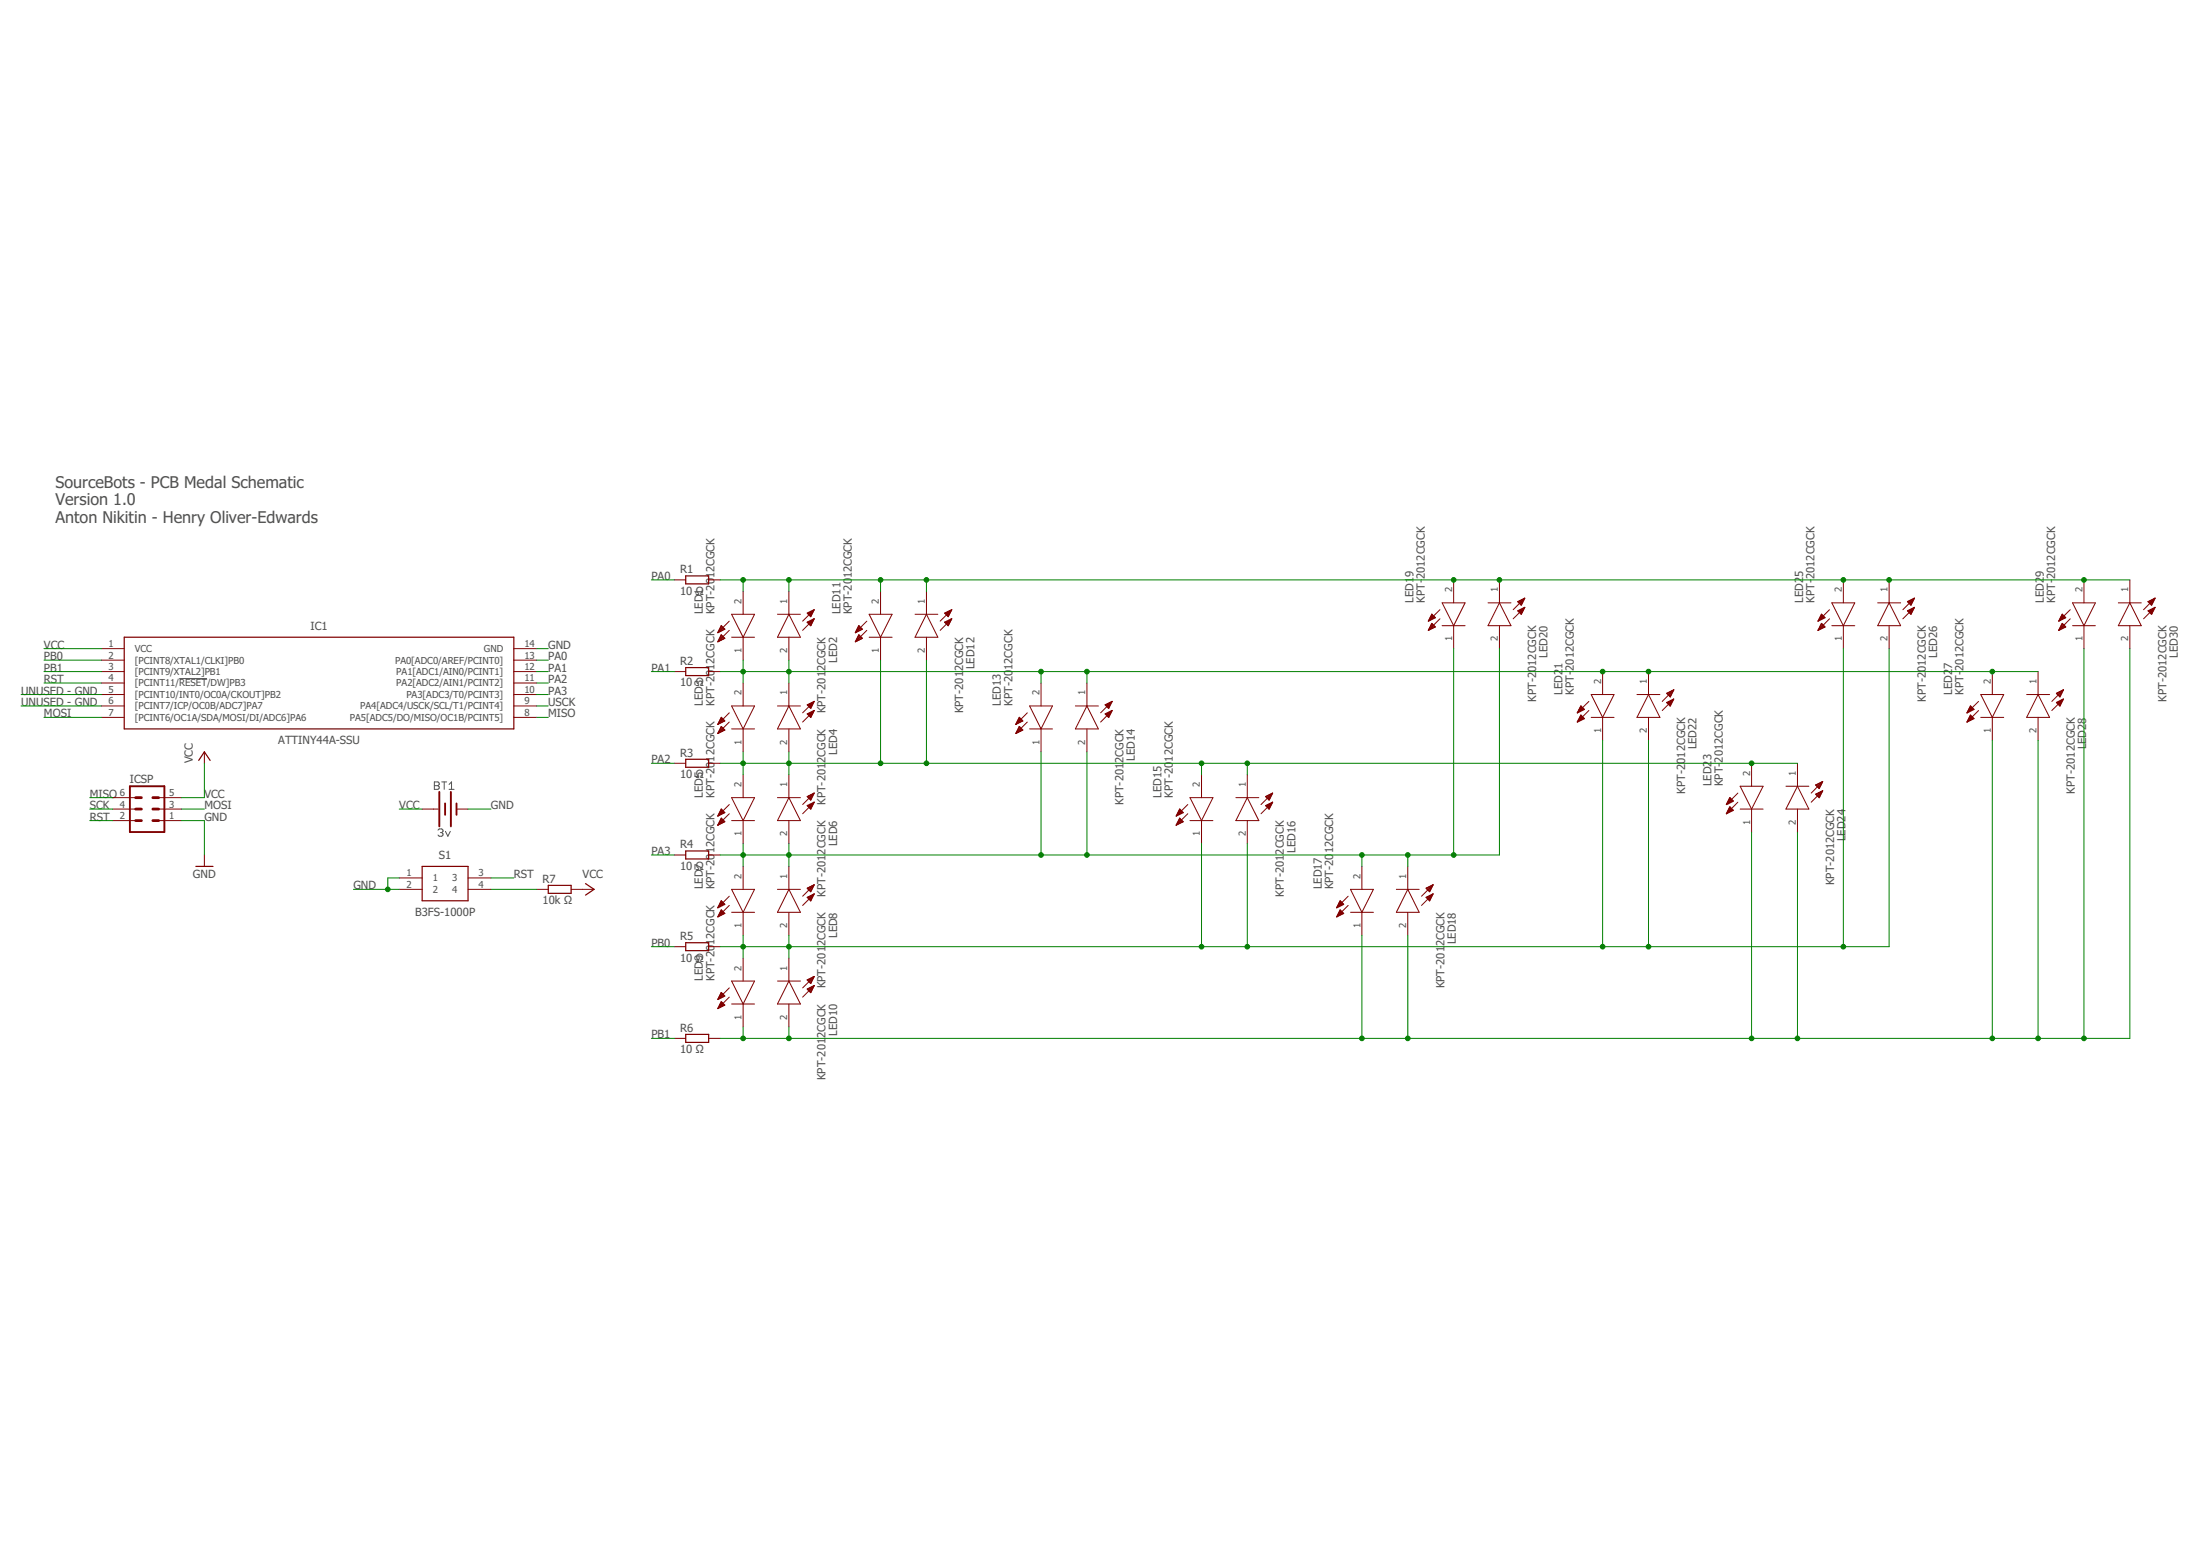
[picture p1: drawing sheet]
<svg xmlns="http://www.w3.org/2000/svg" width="420mm" height="297mm" viewBox="0 0 420 297" stroke-linecap="round" stroke-linejoin="round" font-family="sans-serif">
<path d="M34.2 129.5h5.3M83 149.3h.7l.2 .2v.3l-.2 .2 .2 .2v.3l-.2 .2h-.7zM83 150h.7M83.7 158.5l.2-.3h.5l.2 .3v.2l-.2 .2M84.1 158.9h.3M84.4 158.9l.2 .3v.2l-.2 .2h-.5l-.2-.2M84.4 149.3h.9M84.8 149.3v1.4M85.1 158.7l.4 .9 .5-.9M85.8 150.7h.9M85.8 149.8l.4-.5v1.4" fill="none" stroke="#505050" stroke-width=".19"/>
<g fill="none" stroke="#800000" stroke-width=".23">
<path d="M131 109.9h4.3v1.6h-4.3zM137.5 119.9h.7M137.6 119.7h.4M137.7 119.5h.2M137.8 119.4l.6 .7-1.3 .7zM154.2 117.1l1.3-.7-.7 1.3zM154.2 118.8l1.3-.7-.7 1.3zM154.2 118.8h1M154.2 117.1h.9M154.4 119h.7M154.4 116.9h.8M154.4 117.3h.6"/>
<path d="M154.5 119.2h.5M154.5 118.6h.7M154.6 117.5h.3M154.7 119.4h.2M154.8 116.7h.5M154.8 117.7h.1M154.9 118.4h.4M155.2 116.6h.2M155.3 118.2h.1M163.8 119.9h.7M163.9 119.7h.4M164 119.5h.1"/>
<path d="M164 119.4l.7 .7-1.3 .7zM180.4 117.1l1.4-.7-.7 1.3zM180.4 118.8l1.4-.7-.7 1.3zM180.4 118.8h1M180.5 117.1h.9M180.6 119h.7M180.7 116.9h.8M180.7 117.3h.6M180.8 119.2h.4M180.8 118.6h.7M180.9 117.5h.3M181 119.4h.1"/>
<path d="M181 116.7h.6M181.1 117.7h.1M181.2 118.4h.4M181.4 116.6h.3M181.5 118.2h.2M272.9 118.4h.2M273 118.2h.5M273 119.9h.6M273.1 118h.8M273.1 119.7h.9M273.2 117.9h.9M273.2 119.5h.8"/>
<path d="M273.2 117.7h.7M273.3 119.4h.5M273.3 117.5h.4M273.4 119.2h.2M273.4 117.3h.1M273.5 119l.6 .7-1.3 .6zM273.5 117.3l.6 .6-1.3 .7zM289.9 114.9l1.3-.7-.7 1.3zM289.9 114.9h1M289.9 116.6l1.3-.6-.7 1.3zM290 116.6h.9M290 116.7h.8"/>
<path d="M290.1 115.1h.7M290.2 116.9h.5M290.2 114.7h.7M290.3 115.3h.4M290.4 116.4h.6M290.4 117.1h.2M290.4 115.4h.2M290.6 114.5h.4M290.7 116.2h.4M291 114.3h.1M291.1 116h.1M347.3 118.4h.2"/>
<path d="M347.4 118.2h.5M347.4 119.9h.6M347.5 118h.8M347.5 119.7h.9M347.6 117.9h.9M347.6 119.5h.8M347.7 117.7h.6M347.7 119.4h.5M347.8 117.5h.3M347.8 119.2h.2M347.9 117.3h.1M347.9 119l.6 .7-1.3 .6z"/>
<path d="M347.9 117.3l.6 .6-1.3 .7zM364.3 114.9h1M364.3 114.9l1.3-.7-.6 1.3zM364.3 116.6l1.3-.6-.6 1.3zM364.4 116.6h.9M364.4 116.7h.8M364.5 115.1h.7M364.6 116.9h.5M364.6 114.7h.8M364.7 115.3h.4M364.8 116.4h.6M364.8 117.1h.2"/>
<path d="M364.9 115.4h.1M365 114.5h.5M365.1 116.2h.4M365.4 114.3h.1M365.5 116h.1M393.3 118.4h.2M393.4 118.2h.5M393.4 119.9h.6M393.4 118h.8M393.5 119.7h.9M393.5 117.9h.9M393.6 119.5h.8"/>
<path d="M393.6 117.7h.7M393.7 119.4h.5M393.7 117.5h.4M393.8 119.2h.2M393.8 117.3h.1M393.8 119l.7 .7-1.3 .6zM393.8 117.3l.7 .6-1.3 .7zM410.3 114.9l1.3-.7-.7 1.3zM410.3 116.6l1.3-.6-.7 1.3zM410.3 114.9h.9M410.4 116.6h.9M410.4 116.7h.8"/>
<path d="M410.5 115.1h.6M410.6 116.9h.5M410.6 114.7h.7M410.6 115.3h.4M410.7 116.4h.7M410.8 117.1h.2M410.8 115.4h.2M411 114.5h.4M411.1 116.2h.4M411.4 114.3h.1M411.5 116h.1M23.7 121.6h74.4v17.5h-74.4z"/>
<path d="M131 127.4h4.3v1.6h-4.3zM137.1 138.3h.1M137.1 120.7h.2M137.1 139.9h.2M137.2 122.4h.2M137.2 138.1h.3M137.2 139.7h.4M137.2 120.5h.5M137.3 122.2h.5M137.3 137.9h.6M137.3 120.3h.7M137.3 139.6h.7"/>
<path d="M137.4 122h.8M137.4 137.7h.9M137.4 139.4h1M137.4 120.1h1M137.5 121.8h.8M137.5 137.5h.8M137.5 139.2h.7M137.6 121.6h.6M137.6 137.3h.5M137.6 139h.4M137.6 121.4h.4M137.7 137.1h.2"/>
<path d="M137.7 138.8h.2M137.7 121.2h.1M137.8 121.2l.6 .7-1.3 .6zM137.8 138.7l.6 .7-1.3 .6zM137.8 136.9l.6 .7-1.3 .7zM154.2 134.6l1.3-.7-.7 1.3zM154.2 136.3l1.3-.7-.7 1.3zM154.2 134.5h1M154.3 136.4h.8M154.3 134.7h.8M154.4 136.2h.8M154.4 136.6h.6"/>
<path d="M154.5 134.9h.5M154.6 134.3h.7M154.6 136.8h.3M154.7 135.1h.2M154.7 136h.6M154.8 136.9h.1M155 134.1h.4M155.1 135.8h.3M155.4 133.9h.1M163.4 120.7h.2M163.4 122.4h.3M163.5 120.5h.4"/>
<path d="M163.5 122.2h.6M163.6 120.3h.7M163.6 122h.8M163.7 120.1h1M163.7 121.8h.9M163.8 121.6h.6M163.9 121.4h.3M164 121.2h.1M164 121.2l.7 .7-1.3 .6zM194 138.3h.1M194.1 139.9h.1M194.1 138.1h.3"/>
<path d="M194.1 139.7h.4M194.2 137.9h.6M194.2 139.6h.7M194.3 137.7h.9M194.3 139.4h1M194.4 137.5h.8M194.4 139.2h.7M194.5 137.3h.5M194.5 139h.5M194.6 137.1h.2M194.6 138.8h.2M194.7 138.7l.6 .7-1.3 .6z"/>
<path d="M194.7 136.9l.6 .7-1.3 .7zM211.1 134.6l1.3-.7-.7 1.3zM211.1 136.3l1.3-.7-.7 1.3zM211.2 134.5h.9M211.2 136.4h.8M211.2 134.7h.8M211.3 136.2h.8M211.3 136.6h.6M211.4 134.9h.5M211.5 134.3h.7M211.5 136.8h.3M211.6 135.1h.2"/>
<path d="M211.7 136h.5M211.7 136.9h.1M211.9 134.1h.4M212 135.8h.3M212.3 133.9h.1M272.8 120.3h.1M272.9 120.1h.3M301.3 136h.1M301.3 137.7h.2M301.4 135.8h.4M301.4 137.5h.5M301.5 135.6h.7"/>
<path d="M301.5 137.3h.8M301.6 135.4h.9M301.6 137.1h.9M301.7 135.3h.7M301.7 136.9h.6M301.8 135.1h.4M301.8 136.8h.4M301.9 134.9h.1M301.9 136.6h.1M301.9 136.5l.7 .7-1.4 .6zM301.9 134.8l.7 .6-1.4 .7zM318.3 134.1l1.3-.6-.6 1.3z"/>
<path d="M318.3 134.1h1M318.4 132.5h.9M318.5 132.3h.9M318.5 134.3h.7M318.6 132.7h.6M318.6 133.9h.8M318.7 134.5h.4M318.8 132.8h.3M318.9 132.1h.5M318.9 134.7h.1M319 133h.1M319 133.8h.5"/>
<path d="M319.3 131.9h.3M319.4 133.6h.2M319.6 131.7l-1.3 .7 .7 .6M319.6 131.7l-.6 1.3M319.6 131.7h.1M347.2 120.3h.1M347.3 120.1h.4M375.7 136h.1M375.8 137.7h.1M375.8 135.8h.4M375.8 137.5h.5M375.9 135.6h.7"/>
<path d="M375.9 137.3h.8M376 135.4h.9M376 137.1h.9M376.1 135.3h.7M376.1 136.9h.6M376.2 135.1h.4M376.2 136.8h.4M376.3 134.9h.1M376.3 136.6h.1M376.3 136.5l.7 .7-1.3 .6zM376.3 134.8l.7 .6-1.3 .7zM392.7 134.1l1.4-.6-.7 1.3z"/>
<path d="M392.8 134.1h.9M392.8 132.5h.9M392.9 132.3h.9M393 134.3h.6M393 132.7h.6M393.1 133.9h.7M393.1 134.5h.4M393.2 120.3h.1M393.2 132.8h.3M393.3 120.1h.3M393.3 132.1h.6M393.3 134.7h.1"/>
<path d="M393.4 133h.1M393.4 133.8h.5M393.7 131.9h.3M393.8 133.6h.2M394.1 131.7h.1M394.1 131.7l-1.4 .7 .7 .6M394.1 131.7l-.7 1.3M38 145.2l1-1.7 1.1 1.7M131 144.9h4.3v1.6h-4.3zM137.1 157.5h.1M137.2 155.7h.2M137.2 157.3h.3"/>
<path d="M137.2 155.5h.5M137.3 157.1h.6M137.4 155.3h.7M137.4 157h.8M137.4 155.1h1M137.5 156.8h.8M137.5 154.9h.7M137.6 156.6h.5M137.6 154.7h.4M137.7 156.4h.2M137.7 154.5h.1M137.8 156.2l.6 .7-1.3 .6"/>
<path d="M137.8 156.2l-.7 1.3M137.8 156.2h.1M137.8 154.5l.6 .6-1.3 .7zM154.2 152.1l1.3-.7-.7 1.3zM154.2 153.8l1.3-.7-.7 1.4zM154.2 152.1h.9M154.2 153.8h1M154.3 154h.8M154.4 152.3h.6M154.5 151.9h.7M154.5 154.2h.5M154.6 152.5h.3"/>
<path d="M154.6 153.6h.7M154.7 154.3h.2M154.8 152.7h.1M154.8 151.7h.5M155 153.4h.4M155.2 151.5h.2M155.3 153.2h.1M224.6 157.5h.1M224.7 155.7h.2M224.7 157.3h.3M224.8 155.5h.5M224.8 157.1h.6"/>
<path d="M224.9 155.3h.7M224.9 157h.9M225 155.1h.9M225 156.8h.9M225.1 154.9h.6M225.1 156.6h.6M225.2 154.7h.4M225.2 156.4h.3M225.3 154.5h.1M225.3 156.2h.1M225.3 156.2l.7 .7-1.4 .6M225.3 156.2l-.7 1.3"/>
<path d="M225.3 154.5l.7 .6-1.4 .7zM241.7 152.1l1.3-.7-.6 1.3zM241.7 153.8l1.3-.7-.6 1.4zM241.8 152.1h.9M241.8 153.8h.9M241.9 154h.7M242 152.3h.6M242 151.9h.8M242.1 154.2h.4M242.1 152.5h.4M242.1 153.6h.7M242.3 154.3h.1"/>
<path d="M242.3 152.7h.1M242.4 151.7h.5M242.5 153.4h.4M242.8 151.5h.2M242.9 153.2h.1M329.7 155.3h.1M329.8 153.4h.3M329.8 155.1h.4M329.9 153.2h.5M329.9 154.9h.7M330 153h.8M330 154.7h.9"/>
<path d="M330.1 152.8h.8M330.1 154.5h.8M330.2 152.7h.6M330.2 154.3h.5M330.3 152.5h.3M330.3 154.2h.2M330.4 152.3h.1M330.4 154l.6 .7-1.3 .6zM330.4 152.3l.6 .6-1.3 .7zM346.8 149.9l1.3-.7-.7 1.3zM346.8 151.6l1.3-.6-.7 1.3zM346.8 149.9h1"/>
<path d="M346.9 151.7h.8M346.9 151.5h.9M346.9 150.1h.8M347.1 151.9h.5M347.1 150.2h.5M347.2 149.7h.7M347.3 152.1h.2M347.3 150.4h.2M347.3 151.3h.6M347.6 149.5h.4M347.7 151.2h.3M347.9 149.3h.1"/>
<path d="M348.1 151h.1M37.4 165.4h3.3M80.6 165.4h8.8v6.6h-8.8zM104.7 169h4.4v1.5h-4.4zM111.8 168.7l1.7 1.1-1.7 1.1M131 162.5h4.3v1.5h-4.3zM131 180h4.3v1.5h-4.3zM137.1 173.2h.1M137.2 174.9h.1M137.2 173.1h.4M137.2 174.7h.5M137.3 172.9h.6"/>
<path d="M137.3 174.5h.8M137.4 172.7h.9M137.4 174.4h1M137.5 172.5h.8M137.5 174.2h.7M137.6 172.3h.5M137.6 174h.4M137.7 172.1h.2M137.7 173.8h.1M137.8 173.7l.6 .7-1.3 .6zM137.8 172l.6 .6-1.3 .7zM154.2 169.6l1.3-.7-.7 1.3z"/>
<path d="M154.2 171.3l1.3-.7-.7 1.4zM154.2 171.4h.9M154.3 169.7h.8M154.3 169.5h.9M154.4 171.6h.6M154.4 171.2h.8M154.5 169.9h.5M154.6 171.7h.3M154.7 170.1h.2M154.7 169.3h.6M154.8 171.9h.1M154.8 171h.5"/>
<path d="M155 169.1h.4M155.2 170.8h.2M155.4 168.9h.1M255.3 173.2h.1M255.4 174.9h.1M255.4 173.1h.4M255.4 174.7h.5M255.5 172.9h.6M255.5 174.5h.8M255.6 172.7h.9M255.6 174.4h1M255.7 172.5h.8"/>
<path d="M255.7 174.2h.7M255.8 172.3h.5M255.8 174h.4M255.9 172.1h.2M255.9 173.8h.1M255.9 173.7l.7 .7-1.3 .6zM255.9 172l.7 .6-1.3 .7zM272.4 169.6l1.3-.7-.7 1.3zM272.4 171.3l1.3-.7-.7 1.4zM272.4 171.4h.9M272.5 169.7h.8M272.5 169.5h.9"/>
<path d="M272.6 171.6h.6M272.6 171.2h.8M272.7 169.9h.5M272.8 171.7h.3M272.9 170.1h.2M272.9 169.3h.6M273 171.9h.1M273 171h.5M273.2 169.1h.4M273.4 170.8h.2M273.6 168.9h.1M131 197.5h4.3v1.5h-4.3z"/>
<path d="M137.1 192.5h.1M137.2 190.6h.2M137.2 192.3h.3M137.3 190.5h.5M137.3 192.1h.6M137.4 190.3h.8M137.4 191.9h.9M137.5 190.1h.8M137.5 191.7h.8M137.5 189.9h.7M137.6 191.6h.5M137.6 189.7h.4"/>
<path d="M137.7 191.4h.2M137.7 189.5h.1M137.8 191.2l.6 .7-1.3 .6zM137.8 189.5l.6 .6-1.3 .7zM154.2 187.1l1.3-.7-.7 1.3zM154.2 187.1h1M154.2 188.8l1.3-.6-.7 1.3zM154.3 188.8h.9M154.3 189h.8M154.4 187.3h.6M154.5 189.1h.5M154.5 186.9h.7"/>
<path d="M154.6 187.5h.4M154.6 188.6h.7M154.7 189.3h.2M154.7 187.6h.2M154.9 186.7h.4M155 188.4h.4M155.3 186.5h.1M155.4 188.2h.1"/>
</g>
<g fill="none" stroke="#800000" stroke-width=".19">
<path d="M128.8 110.7h2.2M135.3 110.7h2.2M139.3 118.6l-2.2 2.2M139.7 117.3h4.4l-2.2 4.3zM141.9 112.9v4.4M148.5 117.3h4.4M150.7 117.3l2.2 4.3h-4.4zM150.7 112.9v4.4M155.5 116.4l-2.2 2.2M155.5 118.1l-2.2 2.2M165.5 118.6l-2.1 2.2M166 117.3h4.4l-2.2 4.3z"/>
<path d="M168.2 112.9v4.4M174.8 117.3h4.3M176.9 117.3l2.2 4.3h-4.3zM176.9 112.9v4.4M181.8 116.4l-2.2 2.2M181.8 118.1l-2.2 2.2M275 118.1l-2.2 2.2M275 116.4l-2.2 2.2M275.4 115.1h4.4l-2.2 4.3zM275.4 119.4h4.4M277.6 110.7v4.4M277.6 119.4v4.4"/>
<path d="M284.2 115.1h4.4M286.4 115.1l2.2 4.3h-4.4zM286.4 110.7v4.4M286.4 119.4v4.4M291.2 114.2l-2.2 2.2M291.2 116l-2.2 2.1M349.4 118.1l-2.2 2.2M349.4 116.4l-2.2 2.2M349.8 115.1h4.4l-2.2 4.3zM349.8 119.4h4.4M352 110.7v4.4M352 119.4v4.4"/>
<path d="M358.6 115.1h4.4M360.8 115.1l2.2 4.3h-4.4zM360.8 110.7v4.4M360.8 119.4v4.4M365.6 114.2l-2.2 2.2M365.6 116l-2.2 2.1M395.4 118.1l-2.2 2.2M395.4 116.4l-2.2 2.2M395.8 115.1h4.4l-2.2 4.3zM395.8 119.4h4.4M398 110.7v4.4M398 119.4v4.4"/>
<path d="M404.6 115.1h4.3M406.8 115.1l2.1 4.3h-4.3zM406.8 110.7v4.4M406.8 119.4v4.4M411.6 114.2l-2.2 2.2M411.6 116l-2.2 2.1M19.3 123.8h4.4M19.3 126h4.4M19.3 128.2h4.4M19.3 130.4h4.4M19.3 132.6h4.4M19.3 134.8h4.4"/>
<path d="M19.3 136.9h4.4M98.1 123.8h4.4M98.1 126h4.4M98.1 128.2h4.4M98.1 130.4h4.4M98.1 132.6h4.4M98.1 134.8h4.4M98.1 136.9h4.4M128.8 128.2h2.2M135.3 128.2h2.2M139.3 120.3l-2.2 2.2M139.3 137.8l-2.2 2.2"/>
<path d="M139.3 136.1l-2.2 2.2M139.7 134.8h4.4l-2.2 4.3zM139.7 121.6h4.4M139.7 139.1h4.4M141.9 121.6v4.4M141.9 130.4v4.4M141.9 139.1v4.4M148.5 134.8h4.4M150.7 121.6v4.4M150.7 130.4v4.4M150.7 139.1v4.4M150.7 134.8l2.2 4.3h-4.4z"/>
<path d="M155.5 133.9l-2.2 2.2M155.5 135.6l-2.2 2.2M165.5 120.3l-2.1 2.2M166 121.6h4.4M168.2 121.6v4.4M176.9 121.6v4.4M196.2 137.8l-2.2 2.2M196.2 136.1l-2.2 2.2M196.6 134.8h4.4l-2.2 4.3zM196.6 139.1h4.4M198.8 130.4v4.4M198.8 139.1v4.4"/>
<path d="M205.4 134.8h4.4M207.6 134.8l2.2 4.3h-4.4zM207.6 130.4v4.4M207.6 139.1v4.4M212.4 133.9l-2.2 2.2M212.4 135.6l-2.2 2.2M303.4 135.6l-2.2 2.2M303.4 133.9l-2.2 2.2M303.9 132.6h4.4l-2.2 4.3zM303.9 136.9h4.4M306.1 128.2v4.4M306.1 136.9v4.4"/>
<path d="M312.6 132.6h4.4M314.8 132.6l2.2 4.3h-4.4zM314.8 128.2v4.4M314.8 136.9v4.4M319.6 131.7l-2.1 2.2M319.6 133.5l-2.1 2.1M377.9 135.6l-2.2 2.2M377.9 133.9l-2.2 2.2M378.3 132.6h4.4l-2.2 4.3zM378.3 136.9h4.4M380.5 128.2v4.4M380.5 136.9v4.4"/>
<path d="M387.1 132.6h4.3M389.2 132.6l2.2 4.3h-4.3zM389.2 128.2v4.4M389.2 136.9v4.4M394.1 131.7l-2.2 2.2M394.1 133.5l-2.2 2.1M21.5 156.7h4.4M21.5 154.5h4.4M21.5 152.3h4.4M30.3 156.7h4.4M30.3 154.5h4.4M30.3 152.3h4.4"/>
<path d="M39 143.5v2.2M80.6 154.5h3.1M87.2 154.5h2.2M128.8 145.7h2.2M135.3 145.7h2.2M139.3 155.3l-2.2 2.2M139.3 153.6l-2.2 2.2M139.7 156.7h4.4M139.7 152.3h4.4l-2.2 4.4zM141.9 147.9v4.4M141.9 156.7v4.3M148.5 152.3h4.4"/>
<path d="M150.7 152.3l2.2 4.4h-4.4zM150.7 147.9v4.4M150.7 156.7v4.3M155.5 151.4l-2.2 2.2M155.5 153.1l-2.2 2.2M226.8 155.3l-2.2 2.2M226.8 153.6l-2.2 2.2M227.3 156.7h4.3M227.3 152.3h4.3l-2.1 4.4zM229.5 147.9v4.4M229.5 156.7v4.3M236 152.3h4.4"/>
<path d="M238.2 152.3l2.2 4.4h-4.4zM238.2 147.9v4.4M238.2 156.7v4.3M243 151.4l-2.2 2.2M243 153.1l-2.2 2.2M331.9 153.1l-2.2 2.2M331.9 151.4l-2.2 2.2M332.3 154.5h4.4M332.3 150.1h4.4l-2.2 4.4zM334.5 145.7v4.4M334.5 154.5v4.3M341.1 150.1h4.4"/>
<path d="M343.3 150.1l2.2 4.4h-4.4zM343.3 145.7v4.4M343.3 154.5v4.3M348.1 149.2l-2.2 2.2M348.1 151l-2.2 2.1M39 163.2v2.2M76.2 169.8h4.4M76.2 167.6h4.4M89.4 169.8h4.4M89.4 167.6h4.4M102.5 169.8h2.2M109.1 169.8h4.4"/>
<path d="M128.8 163.2h2.2M135.3 163.2h2.2M139.3 172.8l-2.2 2.2M139.3 171.1l-2.2 2.2M139.7 169.8h4.4l-2.2 4.4zM139.7 174.2h4.4M141.9 165.4v4.4M141.9 174.2v4.3M148.5 169.8h4.4M150.7 165.4v4.4M150.7 174.2v4.3M150.7 169.8l2.2 4.4h-4.4z"/>
<path d="M155.5 168.9l-2.2 2.2M155.5 170.6l-2.2 2.2M257.5 172.8l-2.2 2.2M257.5 171.1l-2.2 2.2M257.9 169.8h4.4l-2.2 4.4zM257.9 174.2h4.4M260.1 165.4v4.4M260.1 174.2v4.3M266.7 169.8h4.3M268.9 169.8l2.1 4.4h-4.3zM268.9 165.4v4.4M268.9 174.2v4.3"/>
<path d="M273.7 168.9l-2.2 2.2M273.7 170.6l-2.2 2.2M128.8 180.7h2.2M128.8 198.2h2.2M135.3 180.7h2.2M135.3 198.2h2.2M139.3 190.4l-2.2 2.1M139.3 188.6l-2.2 2.2M139.7 187.3h4.4l-2.2 4.4zM139.7 191.7h4.4M141.9 182.9v4.4M141.9 191.7v4.3"/>
<path d="M148.5 187.3h4.4M150.7 182.9v4.4M150.7 191.7v4.3M150.7 187.3l2.2 4.4h-4.4zM155.5 186.4l-2.2 2.2M155.5 188.2l-2.2 2.2"/>
</g>
<path d="M24.8 150.1h6.6v8.7h-6.6zM83.9 151.2v6.6M85 153.4v2.2M86.1 151.2v6.6M87.2 153.4v2.2" fill="none" stroke="#800000" stroke-width=".36"/>
<path d="M25.9 152.3h1.1M25.9 154.5h1.1M25.9 156.7h1.1M29.2 152.3h1.1M29.2 154.5h1.1M29.2 156.7h1.1" fill="none" stroke="#800000" stroke-width=".53"/>
<g fill="none" stroke="#008000" stroke-width=".19">
<path d="M124.4 110.7h4.4M137.5 110.7h269.3M141.9 110.7v2.2M150.7 110.7v2.2M168.2 110.7v2.2M176.9 110.7v2.2M4 134.8h15.3M4 132.6h15.3M8.4 136.9h10.9M8.4 130.4h10.9M8.4 123.8h10.9M8.4 128.2h10.9"/>
<path d="M8.4 126h10.9M102.5 136.9h2.2M102.5 130.4h2.2M102.5 134.8h2.2M102.5 123.8h2.2M102.5 132.6h2.2M102.5 128.2h2.2M102.5 126h2.2M124.4 128.2h4.4M137.5 128.2h251.7M141.9 126v4.4M150.7 126v4.4"/>
<path d="M168.2 126v19.7M176.9 126v19.7M198.8 128.2v2.2M207.6 128.2v2.2M277.6 123.8v39.4M286.4 123.8v39.4h-148.9M352 123.8v56.9M360.8 123.8v56.9h-223.3M398 123.8v74.4M406.8 123.8v74.4h-269.3M17.1 152.3h4.4M17.1 154.5h4.4"/>
<path d="M17.1 156.7h4.4M34.7 154.5h4.3M34.7 156.7h4.3v6.5M39 145.7v6.6h-4.3M76.2 154.5h4.4M89.4 154.5h4.4M124.4 145.7h4.4M137.5 145.7h205.8M141.9 143.5v4.4M150.7 143.5v4.4M198.8 143.5v19.7M207.6 143.5v19.7"/>
<path d="M229.5 145.7v2.2M238.2 145.7v2.2M306.1 141.3v39.4M314.8 141.3v39.4M334.5 158.8v39.4M343.3 158.8v39.4M380.5 141.3v56.9M389.2 141.3v56.9M67.5 169.8h8.7M76.2 167.6h-2.1v2.2M93.8 169.8h8.7M93.8 167.6h4.3"/>
<path d="M124.4 163.2h4.4M141.9 161v4.4M141.9 178.5v4.4M150.7 161v4.4M150.7 178.5v4.4M229.5 161v19.7M238.2 161v19.7M260.1 163.2v2.2M260.1 178.5v19.7M268.9 163.2v2.2M268.9 178.5v19.7M124.4 180.7h4.4"/>
<path d="M124.4 198.2h4.4M141.9 196v2.2M150.7 196v2.2"/>
</g>
<g fill="#008000" stroke="#008000" stroke-width=".19">
<circle cx="74.1" cy="169.8" r=".44"/>
<circle cx="141.9" cy="110.7" r=".44"/>
<circle cx="150.7" cy="110.7" r=".44"/>
<circle cx="168.2" cy="110.7" r=".44"/>
<circle cx="176.9" cy="110.7" r=".44"/>
<circle cx="277.6" cy="110.7" r=".44"/>
<circle cx="286.4" cy="110.7" r=".44"/>
<circle cx="352" cy="110.7" r=".44"/>
<circle cx="360.8" cy="110.7" r=".44"/>
<circle cx="398" cy="110.7" r=".44"/>
<circle cx="141.9" cy="128.2" r=".44"/>
<circle cx="150.7" cy="128.2" r=".44"/>
<circle cx="198.8" cy="128.2" r=".44"/>
<circle cx="207.6" cy="128.2" r=".44"/>
<circle cx="306.1" cy="128.2" r=".44"/>
<circle cx="314.8" cy="128.2" r=".44"/>
<circle cx="380.5" cy="128.2" r=".44"/>
<circle cx="141.9" cy="145.7" r=".44"/>
<circle cx="150.7" cy="145.7" r=".44"/>
<circle cx="168.2" cy="145.7" r=".44"/>
<circle cx="176.9" cy="145.7" r=".44"/>
<circle cx="229.5" cy="145.7" r=".44"/>
<circle cx="238.2" cy="145.7" r=".44"/>
<circle cx="334.5" cy="145.7" r=".44"/>
<circle cx="141.9" cy="163.2" r=".44"/>
<circle cx="150.7" cy="163.2" r=".44"/>
<circle cx="198.8" cy="163.2" r=".44"/>
<circle cx="207.6" cy="163.2" r=".44"/>
<circle cx="260.1" cy="163.2" r=".44"/>
<circle cx="268.9" cy="163.2" r=".44"/>
<circle cx="277.6" cy="163.2" r=".44"/>
<circle cx="141.9" cy="180.7" r=".44"/>
<circle cx="150.7" cy="180.7" r=".44"/>
<circle cx="229.5" cy="180.7" r=".44"/>
<circle cx="238.2" cy="180.7" r=".44"/>
<circle cx="306.1" cy="180.7" r=".44"/>
<circle cx="314.8" cy="180.7" r=".44"/>
<circle cx="352" cy="180.7" r=".44"/>
<circle cx="141.9" cy="198.2" r=".44"/>
<circle cx="150.7" cy="198.2" r=".44"/>
<circle cx="260.1" cy="198.2" r=".44"/>
<circle cx="268.9" cy="198.2" r=".44"/>
<circle cx="334.5" cy="198.2" r=".44"/>
<circle cx="343.3" cy="198.2" r=".44"/>
<circle cx="380.5" cy="198.2" r=".44"/>
<circle cx="389.2" cy="198.2" r=".44"/>
<circle cx="398" cy="198.2" r=".44"/>
</g>
<g font-size="3.1" fill="#505050">
<text x="10.6" y="93.2">SourceBots - PCB Medal Schematic</text>
<text x="10.6" y="96.5">Version 1.0</text>
<text x="10.6" y="99.8">Anton Nikitin - Henry Oliver-Edwards</text>
</g>
<g font-size="2.2" fill="#505050">
<text x="124.4" y="110.7">PA0</text>
<text x="129.9" y="113.5">10 Ω</text>
<text x="129.9" y="109.4">R1</text>
<text x="136.4" y="110.4" transform="rotate(-90 136.4 110.4)">12CGCK</text>
<text x="162.7" y="110.4" transform="rotate(-90 162.7 110.4)">12CGCK</text>
<text x="270" y="110.1" transform="rotate(-90 270 110.1)">9</text>
<text x="272.1" y="110.6" transform="rotate(-90 272.1 110.6)">2012CGCK</text>
<text x="344.4" y="110.1" transform="rotate(-90 344.4 110.1)">5</text>
<text x="346.6" y="110.6" transform="rotate(-90 346.6 110.6)">2012CGCK</text>
<text x="390.3" y="110.1" transform="rotate(-90 390.3 110.1)">9</text>
<text x="392.5" y="110.6" transform="rotate(-90 392.5 110.6)">2012CGCK</text>
<text x="134.3" y="117.3" transform="rotate(-90 134.3 117.3)">LED1</text>
<text x="136.4" y="117.3" transform="rotate(-90 136.4 117.3)">KPT-20</text>
<text x="160.5" y="117.3" transform="rotate(-90 160.5 117.3)">LED11</text>
<text x="162.7" y="117.3" transform="rotate(-90 162.7 117.3)">KPT-20</text>
<text x="270" y="115.1" transform="rotate(-90 270 115.1)">LED1</text>
<text x="272.1" y="115.1" transform="rotate(-90 272.1 115.1)">KPT-</text>
<text x="344.4" y="115.1" transform="rotate(-90 344.4 115.1)">LED2</text>
<text x="346.6" y="115.1" transform="rotate(-90 346.6 115.1)">KPT-</text>
<text x="390.3" y="115.1" transform="rotate(-90 390.3 115.1)">LED2</text>
<text x="392.5" y="115.1" transform="rotate(-90 392.5 115.1)">KPT-</text>
<text x="8.4" y="123.8">VCC</text>
<text x="59.3" y="120.2">IC1</text>
<text x="104.7" y="123.8">GND</text>
<text x="295.6" y="125.6" transform="rotate(-90 295.6 125.6)">LED20</text>
<text x="370" y="125.6" transform="rotate(-90 370 125.6)">LED26</text>
<text x="415.9" y="125.6" transform="rotate(-90 415.9 125.6)">LED30</text>
<text x="8.4" y="130.4">RST</text>
<text x="8.4" y="126">PB0</text>
<text x="8.4" y="128.2">PB1</text>
<text x="104.7" y="126">PA0</text>
<text x="104.7" y="128.2">PA1</text>
<text x="104.7" y="130.4">PA2</text>
<text x="124.4" y="128.2">PA1</text>
<text x="129.9" y="131.1">10 Ω</text>
<text x="129.9" y="126.9">R2</text>
<text x="136.4" y="127.9" transform="rotate(-90 136.4 127.9)">12CGCK</text>
<text x="157.7" y="128.1" transform="rotate(-90 157.7 128.1)">2CGCK</text>
<text x="159.9" y="126.6" transform="rotate(-90 159.9 126.6)">LED2</text>
<text x="183.9" y="128.1" transform="rotate(-90 183.9 128.1)">2CGCK</text>
<text x="186.1" y="127.8" transform="rotate(-90 186.1 127.8)">LED12</text>
<text x="193.3" y="127.9" transform="rotate(-90 193.3 127.9)">12CGCK</text>
<text x="298.4" y="127.7" transform="rotate(-90 298.4 127.7)">1</text>
<text x="300.6" y="128.1" transform="rotate(-90 300.6 128.1)">2012CGCK</text>
<text x="372.8" y="127.7" transform="rotate(-90 372.8 127.7)">7</text>
<text x="375" y="128.1" transform="rotate(-90 375 128.1)">2012CGCK</text>
<text x="4" y="132.6">UNUSED - GND</text>
<text x="4" y="134.8">UNUSED - GND</text>
<text x="8.4" y="137">MOSI</text>
<text x="104.7" y="137">MISO</text>
<text x="104.7" y="134.8">USCK</text>
<text x="104.7" y="132.6">PA3</text>
<text x="134.3" y="134.8" transform="rotate(-90 134.3 134.8)">LED3</text>
<text x="136.4" y="134.8" transform="rotate(-90 136.4 134.8)">KPT-20</text>
<text x="157.7" y="136.2" transform="rotate(-90 157.7 136.2)">KPT-201</text>
<text x="183.9" y="136.2" transform="rotate(-90 183.9 136.2)">KPT-201</text>
<text x="191.2" y="134.8" transform="rotate(-90 191.2 134.8)">LED13</text>
<text x="193.3" y="134.8" transform="rotate(-90 193.3 134.8)">KPT-20</text>
<text x="293.4" y="134" transform="rotate(-90 293.4 134)">KPT-2012CGCK</text>
<text x="298.4" y="132.6" transform="rotate(-90 298.4 132.6)">LED2</text>
<text x="300.6" y="132.6" transform="rotate(-90 300.6 132.6)">KPT-</text>
<text x="367.8" y="134" transform="rotate(-90 367.8 134)">KPT-2012CGCK</text>
<text x="372.8" y="132.6" transform="rotate(-90 372.8 132.6)">LED2</text>
<text x="375" y="132.6" transform="rotate(-90 375 132.6)">KPT-</text>
<text x="413.7" y="134" transform="rotate(-90 413.7 134)">KPT-2012CGCK</text>
<text x="53.1" y="142.1">ATTINY44A-SSU</text>
<text x="324" y="143.1" transform="rotate(-90 324 143.1)">LED22</text>
<text x="398.4" y="143.1" transform="rotate(-90 398.4 143.1)">LED28</text>
<text x="24.8" y="149.4">ICSP</text>
<text x="36.9" y="145.7" transform="rotate(-90 36.9 145.7)">VCC</text>
<text x="124.4" y="145.7">PA2</text>
<text x="129.9" y="148.6">10 Ω</text>
<text x="129.9" y="144.4">R3</text>
<text x="136.4" y="145.4" transform="rotate(-90 136.4 145.4)">12CGCK</text>
<text x="157.7" y="145.6" transform="rotate(-90 157.7 145.6)">2CGCK</text>
<text x="159.9" y="144.1" transform="rotate(-90 159.9 144.1)">LED4</text>
<text x="214.6" y="145.6" transform="rotate(-90 214.6 145.6)">2CGCK</text>
<text x="216.8" y="145.3" transform="rotate(-90 216.8 145.3)">LED14</text>
<text x="224" y="145.4" transform="rotate(-90 224 145.4)">12CGCK</text>
<text x="326.9" y="145.2" transform="rotate(-90 326.9 145.2)">3</text>
<text x="329.1" y="145.6" transform="rotate(-90 329.1 145.6)">2012CGCK</text>
<text x="17.2" y="152.3">MISO</text>
<text x="17.2" y="154.5">SCK</text>
<text x="39" y="152.3">VCC</text>
<text x="39" y="154.5">MOSI</text>
<text x="76.2" y="154.5">VCC</text>
<text x="93.8" y="154.5">GND</text>
<text x="134.3" y="152.3" transform="rotate(-90 134.3 152.3)">LED5</text>
<text x="136.4" y="152.3" transform="rotate(-90 136.4 152.3)">KPT-20</text>
<text x="157.7" y="153.7" transform="rotate(-90 157.7 153.7)">KPT-201</text>
<text x="214.6" y="153.7" transform="rotate(-90 214.6 153.7)">KPT-201</text>
<text x="221.8" y="152.3" transform="rotate(-90 221.8 152.3)">LED15</text>
<text x="224" y="152.3" transform="rotate(-90 224 152.3)">KPT-20</text>
<text x="321.8" y="151.5" transform="rotate(-90 321.8 151.5)">KPT-2012CGCK</text>
<text x="326.9" y="150.1" transform="rotate(-90 326.9 150.1)">LED2</text>
<text x="329.1" y="150.1" transform="rotate(-90 329.1 150.1)">KPT-</text>
<text x="396.2" y="151.5" transform="rotate(-90 396.2 151.5)">KPT-2012CGCK</text>
<text x="17.2" y="156.7">RST</text>
<text x="39" y="156.7">GND</text>
<text x="129.9" y="161.9">R4</text>
<text x="159.9" y="161.6" transform="rotate(-90 159.9 161.6)">LED6</text>
<text x="352.5" y="160.6" transform="rotate(-90 352.5 160.6)">LED24</text>
<text x="36.9" y="167.6">GND</text>
<text x="83.8" y="164">S1</text>
<text x="98.1" y="167.6">RST</text>
<text x="111.3" y="167.6">VCC</text>
<text x="124.4" y="163.2">PA3</text>
<text x="129.9" y="166.1">10 Ω</text>
<text x="136.4" y="162.9" transform="rotate(-90 136.4 162.9)">12CGCK</text>
<text x="157.7" y="163.1" transform="rotate(-90 157.7 163.1)">2CGCK</text>
<text x="245.2" y="163.1" transform="rotate(-90 245.2 163.1)">2CGCK</text>
<text x="247.4" y="162.8" transform="rotate(-90 247.4 162.8)">LED16</text>
<text x="254.6" y="162.9" transform="rotate(-90 254.6 162.9)">12CGCK</text>
<text x="67.5" y="169.8">GND</text>
<text x="103.6" y="172.6">10k Ω</text>
<text x="103.6" y="168.5">R7</text>
<text x="134.3" y="169.8" transform="rotate(-90 134.3 169.8)">LED7</text>
<text x="136.4" y="169.8" transform="rotate(-90 136.4 169.8)">KPT-20</text>
<text x="157.7" y="171.2" transform="rotate(-90 157.7 171.2)">KPT-201</text>
<text x="245.2" y="171.2" transform="rotate(-90 245.2 171.2)">KPT-201</text>
<text x="252.4" y="169.8" transform="rotate(-90 252.4 169.8)">LED17</text>
<text x="254.6" y="169.8" transform="rotate(-90 254.6 169.8)">KPT-20</text>
<text x="350.3" y="169" transform="rotate(-90 350.3 169)">KPT-2012CGCK</text>
<text x="79.3" y="174.9">B3FS-1000P</text>
<text x="129.9" y="179.4">R5</text>
<text x="159.9" y="179.1" transform="rotate(-90 159.9 179.1)">LED8</text>
<text x="124.4" y="180.7">PB0</text>
<text x="129.9" y="183.6">10 Ω</text>
<text x="136.4" y="180.4" transform="rotate(-90 136.4 180.4)">12CGCK</text>
<text x="157.7" y="180.6" transform="rotate(-90 157.7 180.6)">2CGCK</text>
<text x="275.9" y="180.6" transform="rotate(-90 275.9 180.6)">2CGCK</text>
<text x="278" y="180.3" transform="rotate(-90 278 180.3)">LED18</text>
<text x="134.3" y="187.3" transform="rotate(-90 134.3 187.3)">LED9</text>
<text x="136.4" y="187.3" transform="rotate(-90 136.4 187.3)">KPT-20</text>
<text x="157.7" y="188.7" transform="rotate(-90 157.7 188.7)">KPT-201</text>
<text x="275.9" y="188.7" transform="rotate(-90 275.9 188.7)">KPT-201</text>
<text x="129.9" y="196.9">R6</text>
<text x="159.9" y="197.8" transform="rotate(-90 159.9 197.8)">LED10</text>
<text x="124.4" y="198.2">PB1</text>
<text x="129.9" y="201.1">10 Ω</text>
<text x="157.7" y="198.1" transform="rotate(-90 157.7 198.1)">2CGCK</text>
<text x="157.7" y="206.2" transform="rotate(-90 157.7 206.2)">KPT-201</text>
</g>
<g font-size="1.8" fill="#505050">
<text x="277.3" y="113.1" transform="rotate(-90 277.3 113.1)">2</text>
<text x="286.1" y="113.1" transform="rotate(-90 286.1 113.1)">1</text>
<text x="351.7" y="113.1" transform="rotate(-90 351.7 113.1)">2</text>
<text x="360.5" y="113.1" transform="rotate(-90 360.5 113.1)">1</text>
<text x="397.7" y="113.1" transform="rotate(-90 397.7 113.1)">2</text>
<text x="406.4" y="113.1" transform="rotate(-90 406.4 113.1)">1</text>
<text x="141.6" y="115.3" transform="rotate(-90 141.6 115.3)">2</text>
<text x="150.4" y="115.3" transform="rotate(-90 150.4 115.3)">1</text>
<text x="167.9" y="115.3" transform="rotate(-90 167.9 115.3)">2</text>
<text x="176.6" y="115.3" transform="rotate(-90 176.6 115.3)">1</text>
<text x="20.7" y="123.5">1</text>
<text x="20.7" y="125.7">2</text>
<text x="25.7" y="124.5">VCC</text>
<text x="92.4" y="124.5">GND</text>
<text x="100.2" y="123.5">14</text>
<text x="100.2" y="125.7">13</text>
<text x="141.6" y="124.6" transform="rotate(-90 141.6 124.6)">1</text>
<text x="150.4" y="124.6" transform="rotate(-90 150.4 124.6)">2</text>
<text x="167.9" y="124.6" transform="rotate(-90 167.9 124.6)">1</text>
<text x="176.6" y="124.6" transform="rotate(-90 176.6 124.6)">2</text>
<text x="277.3" y="122.5" transform="rotate(-90 277.3 122.5)">1</text>
<text x="286.1" y="122.5" transform="rotate(-90 286.1 122.5)">2</text>
<text x="351.7" y="122.5" transform="rotate(-90 351.7 122.5)">1</text>
<text x="360.5" y="122.5" transform="rotate(-90 360.5 122.5)">2</text>
<text x="397.7" y="122.5" transform="rotate(-90 397.7 122.5)">1</text>
<text x="406.4" y="122.5" transform="rotate(-90 406.4 122.5)">2</text>
<text x="20.7" y="127.9">3</text>
<text x="20.7" y="130.1">4</text>
<text x="25.7" y="126.7">[PCINT8/XTAL1/CLKI]PB0</text>
<text x="25.7" y="128.9">[PCINT9/XTAL2]PB1</text>
<text x="25.7" y="131.1">[PCINT11/RESET/DW]PB3</text>
<text x="75.4" y="126.7">PA0[ADC0/AREF/PCINT0]</text>
<text x="75.7" y="128.9">PA1[ADC1/AIN0/PCINT1]</text>
<text x="75.7" y="131.1">PA2[ADC2/AIN1/PCINT2]</text>
<text x="100.2" y="127.9">12</text>
<text x="100.2" y="130.1">11</text>
<text x="305.8" y="130.6" transform="rotate(-90 305.8 130.6)">2</text>
<text x="314.5" y="130.6" transform="rotate(-90 314.5 130.6)">1</text>
<text x="380.2" y="130.6" transform="rotate(-90 380.2 130.6)">2</text>
<text x="388.9" y="130.6" transform="rotate(-90 388.9 130.6)">1</text>
<text x="20.7" y="132.3">5</text>
<text x="20.7" y="134.5">6</text>
<text x="20.7" y="136.7">7</text>
<text x="25.7" y="133.2">[PCINT10/INT0/OC0A/CKOUT]PB2</text>
<text x="25.7" y="135.4">[PCINT7/ICP/OC0B/ADC7]PA7</text>
<text x="25.7" y="137.6">[PCINT6/OC1A/SDA/MOSI/DI/ADC6]PA6</text>
<text x="66.8" y="137.6">PA5[ADC5/DO/MISO/OC1B/PCINT5]</text>
<text x="68.8" y="135.4">PA4[ADC4/USCK/SCL/T1/PCINT4]</text>
<text x="77.6" y="133.2">PA3[ADC3/T0/PCINT3]</text>
<text x="100.2" y="132.3">10</text>
<text x="100.2" y="134.5">9</text>
<text x="100.2" y="136.7">8</text>
<text x="141.6" y="132.8" transform="rotate(-90 141.6 132.8)">2</text>
<text x="150.4" y="132.8" transform="rotate(-90 150.4 132.8)">1</text>
<text x="198.5" y="132.8" transform="rotate(-90 198.5 132.8)">2</text>
<text x="207.3" y="132.8" transform="rotate(-90 207.3 132.8)">1</text>
<text x="141.6" y="142.2" transform="rotate(-90 141.6 142.2)">1</text>
<text x="150.4" y="142.2" transform="rotate(-90 150.4 142.2)">2</text>
<text x="198.5" y="142.2" transform="rotate(-90 198.5 142.2)">1</text>
<text x="207.3" y="142.2" transform="rotate(-90 207.3 142.2)">2</text>
<text x="305.8" y="140" transform="rotate(-90 305.8 140)">1</text>
<text x="314.5" y="140" transform="rotate(-90 314.5 140)">2</text>
<text x="380.2" y="140" transform="rotate(-90 380.2 140)">1</text>
<text x="388.9" y="140" transform="rotate(-90 388.9 140)">2</text>
<text x="334.2" y="148.1" transform="rotate(-90 334.2 148.1)">2</text>
<text x="343" y="148.1" transform="rotate(-90 343 148.1)">1</text>
<text x="22.9" y="154.2">4</text>
<text x="22.9" y="152">6</text>
<text x="32.3" y="154.2">3</text>
<text x="32.3" y="152">5</text>
<text x="141.6" y="150.3" transform="rotate(-90 141.6 150.3)">2</text>
<text x="150.4" y="150.3" transform="rotate(-90 150.4 150.3)">1</text>
<text x="229.2" y="150.3" transform="rotate(-90 229.2 150.3)">2</text>
<text x="237.9" y="150.3" transform="rotate(-90 237.9 150.3)">1</text>
<text x="22.9" y="156.3">2</text>
<text x="32.3" y="156.3">1</text>
<text x="141.6" y="159.7" transform="rotate(-90 141.6 159.7)">1</text>
<text x="150.4" y="159.7" transform="rotate(-90 150.4 159.7)">2</text>
<text x="229.2" y="159.7" transform="rotate(-90 229.2 159.7)">1</text>
<text x="237.9" y="159.7" transform="rotate(-90 237.9 159.7)">2</text>
<text x="334.2" y="157.5" transform="rotate(-90 334.2 157.5)">1</text>
<text x="343" y="157.5" transform="rotate(-90 343 157.5)">2</text>
<text x="77.6" y="167.3">1</text>
<text x="91.4" y="167.3">3</text>
<text x="141.6" y="167.8" transform="rotate(-90 141.6 167.8)">2</text>
<text x="150.4" y="167.8" transform="rotate(-90 150.4 167.8)">1</text>
<text x="259.8" y="167.8" transform="rotate(-90 259.8 167.8)">2</text>
<text x="268.6" y="167.8" transform="rotate(-90 268.6 167.8)">1</text>
<text x="77.6" y="169.5">2</text>
<text x="82.6" y="168.2">1</text>
<text x="82.6" y="170.4">2</text>
<text x="86.4" y="168.2">3</text>
<text x="86.4" y="170.4">4</text>
<text x="91.4" y="169.5">4</text>
<text x="141.6" y="177.2" transform="rotate(-90 141.6 177.2)">1</text>
<text x="150.4" y="177.2" transform="rotate(-90 150.4 177.2)">2</text>
<text x="259.8" y="177.2" transform="rotate(-90 259.8 177.2)">1</text>
<text x="268.6" y="177.2" transform="rotate(-90 268.6 177.2)">2</text>
<text x="141.6" y="185.3" transform="rotate(-90 141.6 185.3)">2</text>
<text x="150.4" y="185.3" transform="rotate(-90 150.4 185.3)">1</text>
<text x="141.6" y="194.7" transform="rotate(-90 141.6 194.7)">1</text>
<text x="150.4" y="194.7" transform="rotate(-90 150.4 194.7)">2</text>
</g>
</svg>
